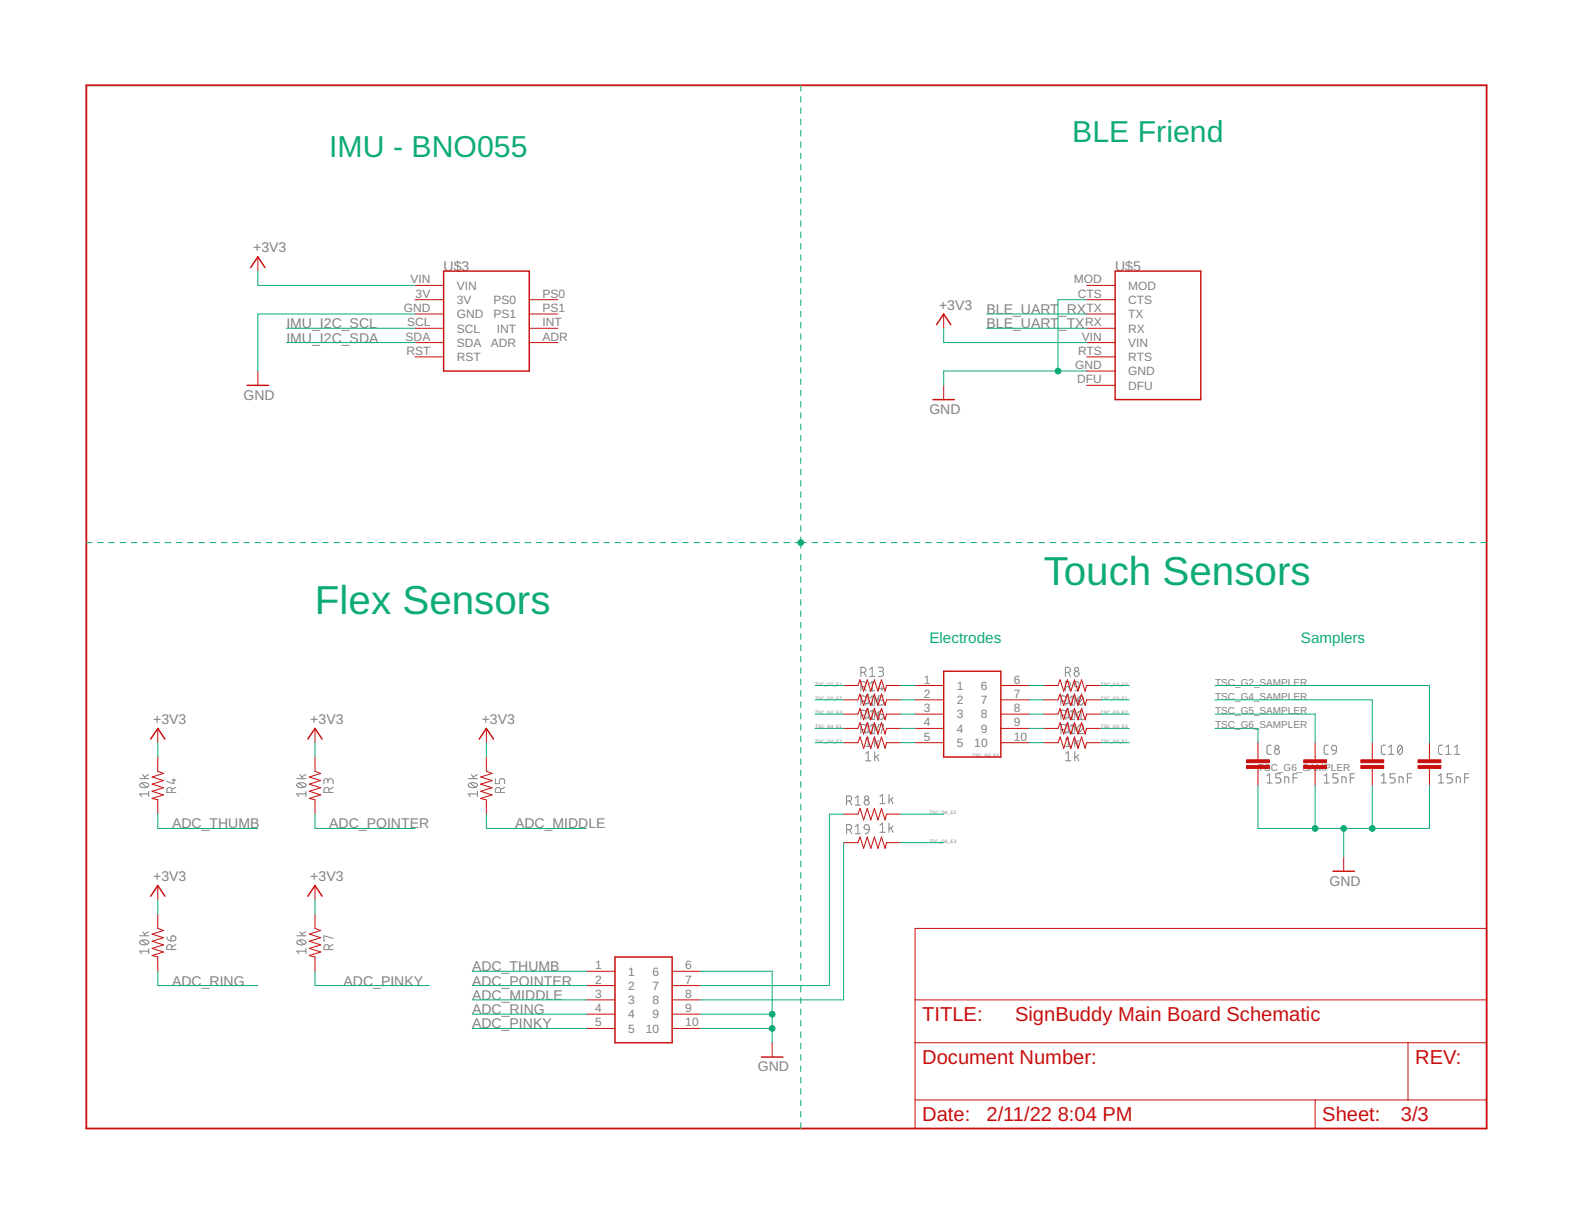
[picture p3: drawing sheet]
<svg xmlns="http://www.w3.org/2000/svg" width="279mm" height="216mm" viewBox="0 0 279 216" stroke-linecap="round" stroke-linejoin="round" font-family="sans-serif">
<g fill="none" stroke="#808080" stroke-width=".18">
<path d="M153 119.5h.5a.46 .46 0 0 0 .4-.5 .46 .46 0 0 0-.4-.4h-.5v1.6M153.6 119.5l.3 .7M154.6 119l.4-.4v1.6M156.1 118.6h.6a.37 .37 0 0 1 .3 .3 .37 .37 0 0 1-.3 .4h-.4M156.6 119.3a.44 .44 0 0 1 .4 .5 .44 .44 0 0 1-.4 .4h-.5M189.4 119.5h.4a.46 .46 0 0 0 .4-.5 .46 .46 0 0 0-.4-.4h-.4v1.6M189.9 119.5l.3 .7M24.8 138.4h1.6M24.9 139.3a1 1 0 0 1 1.5 .2 .95 .95 0 0 1-1.6 0zM25.2 139.2l.9 .7M25.4 137.6l.5 .8M26.4 137.6l-.7 .4"/>
<path d="M30.5 138.6h.8M30.9 138.4v.9l-1.2-.4M31.3 139.9l-.8 .4M52.7 138.4h1.7M52.9 139.3a1.02 1.02 0 0 1 1.5 .2 .97 .97 0 0 1-1.7 0zM53.1 139.2l.9 .7M53.3 137.6l.5 .8M54.4 137.6l-.8 .4M58.3 138.8a.46 .46 0 0 1 .4-.4 .46 .46 0 0 1 .5 .4v.5M58.3 139.1v-.4a.36 .36 0 0 0-.4-.3 .36 .36 0 0 0-.3 .3v.6M59.2 139.9l-.7 .4M83.2 138.4h1.7"/>
<path d="M83.3 139.3a1.02 1.02 0 0 1 1.6 .2 .97 .97 0 0 1-1.7 0zM83.6 139.2l.9 .7M83.8 137.6l.5 .8M84.9 137.6l-.8 .4M88.1 138.4v.9h.7v-.6a.46 .46 0 0 1 .4-.3 .46 .46 0 0 1 .5 .3v.6M89.7 139.9l-.7 .4M153 122h.5a.46 .46 0 0 0 .4-.4 .46 .46 0 0 0-.4-.5h-.5v1.6M153 124.6h.5a.46 .46 0 0 0 .4-.5 .46 .46 0 0 0-.4-.4h-.5v1.6M153 127.1h.5a.46 .46 0 0 0 .4-.4 .46 .46 0 0 0-.4-.5h-.5v1.6M153 129.6h.5a.46 .46 0 0 0 .4-.4 .46 .46 0 0 0-.4-.5h-.5v1.7M153.6 122l.3 .7M153.6 124.6l.3 .7"/>
<path d="M153.6 127.1l.3 .7M153.6 129.6l.3 .8M153.9 125h.8M153.9 127.6h.8M153.9 130.1h.8M153.9 132.7h.8M153.9 135.2h.8M153.9 123.8l.4-.4v1.6M153.9 126.3l.4-.4v1.7M153.9 128.8l.4-.3v1.6M153.9 131.4l.4-.4v1.7M153.9 133.9l.4-.3v1.6"/>
<path d="M154.6 125.3h.9M154.6 127.8h.9M154.6 130.4h.9M154.6 121.5l.4-.4v1.6M154.6 124l.4-.3v1.6M154.6 126.6l.4-.4v1.6M154.6 129.1l.4-.4v1.7M154.6 120.2h.9M154.6 122.7h.9M155.5 123.4v1.6M155.5 125.9v1.7M155.5 128.5v1.6"/>
<path d="M155.5 131v1.7M155.5 133.6v1.6M155.8 124.3l.4 .7M155.8 126.8l.4 .8M155.8 129.3l.4 .8M155.8 131.9l.4 .8M155.8 134.4l.4 .8M156.1 126.9h.6a.45 .45 0 0 1 .3 .5 .45 .45 0 0 1-.4 .4 .45 .45 0 0 1-.5-.4zM156.1 128.9v-.2h.9l-.4 1.7M156.2 124l-.7 .5M156.2 126.5l-.7 .5M156.2 129l-.7 .6"/>
<path d="M156.2 131.6l-.7 .5M156.2 134.1l-.7 .5M156.5 121.1l-.4 1.3h.9M156.8 122v.7M156.8 126.2a.74 .74 0 0 0-.7 .7M157 123.7h-.9v.7h.6a.45 .45 0 0 1 .3 .4 .45 .45 0 0 1-.3 .5h-.6M188.6 124.6h.4a.46 .46 0 0 0 .5-.5 .46 .46 0 0 0-.5-.4h-.4v1.6M188.6 127.1h.4a.46 .46 0 0 0 .5-.4 .46 .46 0 0 0-.5-.5h-.4v1.6M188.6 129.6h.4a.46 .46 0 0 0 .5-.4 .46 .46 0 0 0-.5-.5h-.4v1.7M189.1 124.6l.4 .7M189.1 127.1l.4 .7M189.1 129.6l.4 .8"/>
<path d="M189.4 122h.4a.46 .46 0 0 0 .4-.4 .46 .46 0 0 0-.4-.5h-.4v1.6M189.4 123.8l.5-.4v1.6M189.4 126.3l.5-.4v1.7M189.4 128.8l.5-.3v1.6M189.4 131.4l.5-.4v1.7M189.4 133.9l.5-.3v1.6M189.4 125h.9M189.4 127.6h.9M189.4 130.1h.9M189.4 132.7h.9M189.4 135.2h.9M189.9 122l.3 .7"/>
<path d="M190.1 124l.5-.3v1.6M190.1 126.6l.5-.4v1.6M190.1 129.1l.5-.4v1.7M190.1 125.3h.9M190.1 127.8h.9M190.1 130.4h.9M191 121.3a.46 .46 0 0 1 .5-.1 .46 .46 0 0 1 .3 .4v.4h-.7l-.2-.3zM191 123.4v1.6M191 125.9v1.7M191 128.5v1.6M191 131v1.7M191 133.6v1.6"/>
<path d="M191.3 124.3l.4 .7M191.3 126.8l.4 .8M191.3 129.3l.4 .8M191.3 131.9l.4 .8M191.3 134.4l.4 .8M191.7 129.1a.44 .44 0 0 1 .6-.3 .44 .44 0 0 1 .1 .7l-.7 .9h.9M191.7 127.8h.9M191.7 126.6l.4-.4v1.6M191.7 124l-.7 .5M191.7 126.5l-.7 .5M191.7 129l-.7 .6M191.7 131.6l-.7 .5"/>
<path d="M191.7 134.1l-.7 .5M191.8 122v.3a.68 .68 0 0 1-.7 .4M191.9 123.8l.2-.1a.95 .95 0 0 1 0 1.6 1 1 0 0 1-.2-1.5zM192.5 124l-.7 .9M225.2 137.9l.4-.4v1.6M225.2 139.1h.9M225.9 132.4l-.5 .1-.2 .3v1l.2 .2h.5M227.6 137.5h-.8v.7h.5a.46 .46 0 0 1 .4 .5 .46 .46 0 0 1-.4 .4h-.5M228.3 139.1v-1.1l.7 .2 .1 .9M229.8 138.2h.7M230.5 137.5h-.7v1.6M235.4 139.1h.8"/>
<path d="M235.4 137.9l.4-.4v1.6M236.1 132.4l-.5 .1-.2 .3v1l.2 .2h.5M236.8 132.6a.44 .44 0 0 1 .5-.1 .44 .44 0 0 1 .3 .4v.4h-.7l-.2-.3zM237.6 133.3a.7 .7 0 0 1-.8 .7M237.8 137.5h-.9v.7h.5a.46 .46 0 0 1 .4 .5 .46 .46 0 0 1-.4 .4h-.5M238.5 139.1v-1.1l.7 .2v.9M240 138.2h.7M240.7 137.5h-.7v1.6M245.5 139.1h.9M245.5 137.9l.5-.4v1.6M246.2 132.4l-.5 .1-.2 .3v1l.2 .2h.5M246.8 134h.9"/>
<path d="M246.8 132.8l.5-.4v1.6M248 137.5h-.9v.7h.5a.46 .46 0 0 1 .4 .5 .46 .46 0 0 1-.4 .4h-.5M248.6 132.5l.2-.1a.97 .97 0 0 1 0 1.6 1.02 1.02 0 0 1-.2-1.5zM248.7 139.1v-1.1l.7 .2v.9M249.2 132.8l-.7 .9M250.1 138.2h.8M250.9 137.5h-.8v1.6M255.7 139.1h.9M255.7 137.9l.4-.4v1.6M256.4 132.4l-.5 .1-.2 .3v1l.2 .2h.5M257 134h.9M257 132.8l.4-.4v1.6"/>
<path d="M258.1 137.5h-.9v.7h.6a.46 .46 0 0 1 .3 .5 .46 .46 0 0 1-.3 .4h-.6M258.5 134h.9M258.5 132.8l.5-.4v1.6M258.8 139.1v-1.1l.7 .2v.9M260.3 138.2h.7M261 137.5h-.7v1.6M26.4 141.1h-1.6l.4 .4M26.4 140.6v.9M30.5 140.8v-.4a.44 .44 0 0 0-.4-.5 .44 .44 0 0 0-.4 .5v.4h1.6M54.4 141.1h-1.7l.4 .4M54.4 140.6v.9M58.5 140.8v-.4a.46 .46 0 0 0-.5-.5 .46 .46 0 0 0-.4 .5v.4h1.6"/>
<path d="M84.9 141.1h-1.7l.4 .4M84.9 140.6v.9M89 140.8v-.4a.46 .46 0 0 0-.5-.5 .46 .46 0 0 0-.4 .5v.4h1.6M150.5 142.3h.4a.46 .46 0 0 0 .5-.4 .46 .46 0 0 0-.5-.5h-.4v1.7M150.5 147.4h.4a.46 .46 0 0 0 .5-.4 .46 .46 0 0 0-.5-.5h-.4v1.6M151 142.3l.4 .8M151 147.4l.4 .7M152 141.8l.5-.4v1.7M152 146.9l.5-.4v1.6M152 143.1h.9M152 148.1h.9M153.7 146.6l.4-.1a.43 .43 0 0 1 .4 .5v.4h-.7l-.2-.3z"/>
<path d="M154.5 147.4a.74 .74 0 0 1-.7 .7M156.4 141.5l.4-.3v1.6M156.4 146.6l.4-.3v1.6M156.4 142.8h.9M156.4 147.9h.9M158 141.2v1.6M158 146.3v1.6M158.3 142l.4 .8M158.3 147.1l.4 .8M158.7 141.7l-.7 .6M158.7 146.8l-.7 .5M24.8 166.3h1.6"/>
<path d="M24.9 167.2a1.02 1.02 0 0 1 1.5 .2 .93 .93 0 0 1-1.6 0zM25.2 167.1l.9 .7M25.4 165.6l.5 .7M26.4 168.6v.9M26.4 169h-1.6l.4 .5M26.4 165.6l-.7 .4M29.7 166.5a.7 .7 0 0 0 .7 .7M30.5 166.4a.46 .46 0 0 1 .7 .2 .46 .46 0 0 1-.4 .6h-.4zM30.5 168.7v-.4a.44 .44 0 0 0-.4-.4 .44 .44 0 0 0-.4 .4v.4h1.6M31.3 167.9l-.8 .3M52.7 166.3h1.7M52.9 167.2a1.04 1.04 0 0 1 1.5 .2 .95 .95 0 0 1-1.7 0z"/>
<path d="M53.1 167.1l.9 .7M53.3 165.6l.5 .7M54.4 168.6v.9M54.4 169h-1.7l.4 .5M54.4 165.6l-.8 .4M58.5 168.7v-.4a.46 .46 0 0 0-.5-.4 .46 .46 0 0 0-.4 .4v.4h1.6M59.2 166.8l-1.6-.5v.9h.2M59.2 167.9l-.7 .3"/>
<circle cx="191.3" cy="119" r=".36"/>
<circle cx="191.4" cy="119.8" r=".46"/>
<circle cx="226.9" cy="133.6" r=".45"/>
<circle cx="227" cy="132.8" r=".36"/>
<circle cx="154" cy="142.6" r=".46"/>
<circle cx="154" cy="141.8" r=".37"/>
</g>
<path d="M15.3 15.2h248.9v185.3h-248.9z" fill="none" stroke="#c90d0c" stroke-width=".32"/>
<g fill="none" stroke="#c90d0c" stroke-width=".18">
<path d="M45.8 45.6v2.6M73.8 53.3h5M73.8 55.8h5M73.8 58.3h5M73.8 50.7h5M94.1 53.3h5M94.1 55.8h5M94.1 58.3h5M167.7 55.8v2.5M193.1 53.3h5.1M193.1 55.8h5.1M193.1 58.3h5.1"/>
<path d="M193.1 50.7h5.1M45.8 65.9v2.6M73.8 60.9h5M73.8 63.4h5M94.1 60.9h5M167.7 68.5v2.5M193.1 60.9h5.1M193.1 63.4h5.1M193.1 65.9h5.1M193.1 68.5h5.1M28 134.5v2.6l1.1 .3-2.1 .7 2.1 .6-2.1 .6 2.1 .7-2.1 .6 2.1 .6-2.1 .7 1 .2v2.6M28 129.4v2.6"/>
<path d="M56 134.5v2.6l1 .3-2 .7 2 .6-2 .6 2 .7-2 .6 2 .6-2 .7 1 .2v2.6M56 129.4v2.6M86.4 134.5v2.6l1.1 .3-2.1 .7 2.1 .6-2.1 .6 2.1 .7-2.1 .6 2.1 .6-2.1 .7 1 .2v2.6M86.4 129.4v2.6M149.9 124.4h2.6l.4-1.1 .6 2.1 .6-2.1 .7 2.1 .6-2.1 .6 2.1 .7-2.1 .6 2.1 .3-1h2.5M149.9 129.4h2.6l.4-1 .6 2.1 .6-2.1 .7 2.1 .6-2.1 .6 2.1 .7-2.1 .6 2.1 .3-1.1h2.5M149.9 126.9h2.6l.4-1 .6 2 .6-2 .7 2 .6-2 .6 2 .7-2 .6 2 .3-1h2.5M149.9 121.8h2.6l.4-1 .6 2 .6-2 .7 2 .6-2 .6 2 .7-2 .6 2 .3-1h2.5M149.9 132h2.6l.4-1 .6 2 .6-2 .7 2 .6-2 .6 2 .7-2 .6 2 .3-1h2.5M162.6 124.4h5.1M162.6 129.4h5.1M162.6 126.9h5.1"/>
<path d="M162.6 121.8h5.1M162.6 132h5.1M177.9 124.4h5.1M177.9 129.4h5.1M177.9 126.9h5.1M177.9 121.8h5.1M177.9 132h5.1M185.5 124.4h2.5l.4-1.1 .7 2.1 .6-2.1 .6 2.1 .7-2.1 .6 2.1 .6-2.1 .7 2.1 .2-1h2.6M185.5 129.4h2.5l.4-1 .7 2.1 .6-2.1 .6 2.1 .7-2.1 .6 2.1 .6-2.1 .7 2.1 .2-1.1h2.6M185.5 126.9h2.5l.4-1 .7 2 .6-2 .6 2 .7-2 .6 2 .6-2 .7 2 .2-1h2.6M185.5 121.8h2.5l.4-1 .7 2 .6-2 .6 2 .7-2 .6 2 .6-2 .7 2 .2-1h2.6M185.5 132h2.5l.4-1 .7 2 .6-2 .6 2 .7-2 .6 2 .6-2 .7 2 .2-1h2.6"/>
<path d="M223.6 132v3M223.6 136.5v3.1M233.7 132v3M233.7 136.5v3.1M243.9 132v3M243.9 136.5v3.1M254.1 132v3M254.1 136.5v3.1M28 157.4v2.5M56 157.4v2.5M149.9 144.7h2.6l.4-1 .6 2 .6-2 .7 2 .6-2 .6 2 .7-2 .6 2 .3-1h2.5M149.9 149.7h2.6l.4-1 .6 2 .6-2 .7 2 .6-2 .6 2 .7-2 .6 2 .3-1h2.5"/>
<path d="M238.8 152.3v2.5M28 162.4v2.6l1.1 .4-2.1 .6 2.1 .6-2.1 .7 2.1 .6-2.1 .6 2.1 .7-2.1 .6 1 .3v2.5M56 162.4v2.6l1 .4-2 .6 2 .6-2 .7 2 .6-2 .6 2 .7-2 .6 1 .3v2.5M104.2 177.7h5.1M104.2 175.1h5.1M104.2 172.6h5.1M119.5 177.7h5M119.5 175.1h5M119.5 172.6h5M162.6 165h101.6v35.5h-101.6zM162.6 177.7h101.6M104.2 180.2h5.1"/>
<path d="M104.2 182.8h5.1M119.5 180.2h5M119.5 182.8h5M137.2 185.3v2.5M162.6 185.3h101.6M162.6 195.5h101.6M233.7 195.5v5M250.3 185.3v10.2"/>
</g>
<g fill="none" stroke="#c90d0c" stroke-width=".25">
<path d="M44.6 47.5l1.2-1.9 1.3 1.9M78.8 48.2h15.3v17.7h-15.3zM166.5 57.7l1.2-1.9 1.3 1.9M198.2 48.2h15.2v22.8h-15.2zM43.9 68.5h3.8M165.8 71h3.8M167.7 119.3h10.2v15.2h-10.2zM26.8 131.3l1.2-1.9 1.3 1.9M54.7 131.3l1.3-1.9 1.3 1.9M85.2 131.3l1.2-1.9 1.3 1.9M26.8 159.3l1.2-1.9 1.3 1.9M54.7 159.3l1.3-1.9 1.3 1.9"/>
<path d="M236.9 154.8h3.8M109.3 170.1h10.2v15.2h-10.2zM135.3 187.8h3.8"/>
</g>
<g fill="#c90d0c" stroke="#c90d0c" stroke-width=".18">
<path d="M221.6 136h4v.5h-4z"/>
<path d="M221.6 135h4v.5h-4z"/>
<path d="M231.7 136h4.1v.5h-4.1z"/>
<path d="M231.7 135h4.1v.5h-4.1z"/>
<path d="M241.9 136h4v.5h-4z"/>
<path d="M241.9 135h4v.5h-4z"/>
<path d="M252 136h4.1v.5h-4.1z"/>
<path d="M252 135h4.1v.5h-4.1z"/>
</g>
<g fill="none" stroke="#0dab76" stroke-width=".18">
<path d="M142.3 15.2v1M142.3 17.2v1M142.3 19.2v1M142.3 21.2v1M142.3 23.2v1M142.3 25.2v1M142.3 27.2v1M142.3 29.2v1M142.3 31.2v1M142.3 33.2v1M142.3 35.2v1M142.3 37.2v1"/>
<path d="M142.3 39.2v1M45.8 48.2v2.5h28M50.9 58.3h22.9M73.8 55.8h-28v10.1M142.3 41.2v1M142.3 43.2v1.1M142.3 45.3v.9M142.3 47.3v1M142.3 49.3v1M142.3 51.3v1M142.3 53.3v1M142.3 55.3v1"/>
<path d="M142.3 57.3v1M142.3 59.3v1M167.7 58.3v2.6h25.4M175.3 55.8h17.8M175.3 58.3h17.8M193.1 53.3h-5.1v12.6M50.9 60.9h22.9M142.3 61.3v1M142.3 63.3v1M142.3 65.3v1M142.3 67.3v1M142.3 69.3v1"/>
<path d="M142.3 71.3v1M142.3 73.3v1M142.3 75.4v.9M142.3 77.3v1.1M142.3 79.4v1M193.1 65.9h-25.4v2.6M15.3 96.4h1M17.4 96.4h1M19.3 96.4h1M21.4 96.4h1M23.3 96.4h1M25.3 96.4h1.1"/>
<path d="M27.3 96.4h1M29.3 96.4h1.1M31.3 96.4h1M33.3 96.4h1.1M35.3 96.4h1M37.3 96.4h1.1M39.3 96.4h1M41.3 96.4h1M43.3 96.4h1M45.3 96.4h1M47.3 96.4h1M49.3 96.4h1"/>
<path d="M51.4 96.4h.9M53.3 96.4h1M55.4 96.4h.9M57.3 96.4h1M59.3 96.4h1M61.3 96.4h1M63.3 96.4h1M65.3 96.4h1M67.3 96.4h1M69.3 96.4h1M71.3 96.4h1M73.3 96.4h1"/>
<path d="M75.3 96.4h1M77.3 96.4h1M79.3 96.4h1M81.3 96.4h1M83.3 96.4h1M85.3 96.4h1M87.3 96.4h1M89.3 96.4h1M91.3 96.4h1M93.3 96.4h1M95.3 96.4h1M97.3 96.4h1"/>
<path d="M99.3 96.4h1M101.3 96.4h1M103.3 96.4h1M105.3 96.4h1M107.3 96.4h1M109.3 96.4h1M111.3 96.4h1M113.3 96.4h1M115.3 96.4h1M117.3 96.4h1M119.3 96.4h1M121.3 96.4h1"/>
<path d="M123.3 96.4h1M125.3 96.4h1M127.3 96.4h1M129.3 96.4h1M131.3 96.4h1M133.3 96.4h1M135.3 96.4h1M137.3 96.4h1M139.3 96.4h1M141.3 96.4h2M142.3 81.4v1M142.3 83.4v1"/>
<path d="M142.3 85.4v1M142.3 87.4v1M142.3 89.4v1M142.3 91.4v1M142.3 93.4v1M142.3 95.4v2M142.3 98.4v1.1M144.3 96.4h1.1M146.3 96.4h1.1M148.4 96.4h1M150.4 96.4h1M152.4 96.4h1"/>
<path d="M154.4 96.4h1M156.4 96.4h1M158.4 96.4h1M160.5 96.4h1M162.5 96.4h1M164.5 96.4h1M166.5 96.4h1M168.5 96.4h1M170.5 96.4h1.1M172.6 96.4h1M174.6 96.4h1M176.6 96.4h1"/>
<path d="M178.6 96.4h1M180.6 96.4h1M182.6 96.4h1M184.6 96.4h1.1M186.6 96.4h1.1M188.7 96.4h1M190.7 96.4h1M192.7 96.4h1M194.7 96.4h1M196.7 96.4h1M198.7 96.4h1M200.7 96.4h1.1"/>
<path d="M202.8 96.4h1M204.8 96.4h1M206.8 96.4h1M208.8 96.4h1M210.8 96.4h1M212.8 96.4h1M214.9 96.4h1M216.9 96.4h1M218.9 96.4h1M220.9 96.4h1M222.9 96.4h1M224.9 96.4h1"/>
<path d="M226.9 96.4h1.1M229 96.4h1M231 96.4h1M233 96.4h1M235 96.4h1M237 96.4h1M239 96.4h1.1M241 96.4h1.1M243.1 96.4h1M245.1 96.4h1M247.1 96.4h1M249.1 96.4h1"/>
<path d="M251.1 96.4h1M253.1 96.4h1M255.1 96.4h1.1M257.2 96.4h1M259.2 96.4h1M261.2 96.4h1M263.2 96.4h1M142.3 100.5v1M142.3 102.5v1M142.3 104.5v1M142.3 106.5v1M142.3 108.5v1.1"/>
<path d="M142.3 110.6v1M142.3 112.6v1M142.3 114.6v1M142.3 116.6v1M142.3 118.7v1M28 132v2.5M56 132v2.5M86.4 132v2.5M142.3 120.7v1M142.3 122.7v1M142.3 124.7v1M142.3 126.7v1.1"/>
<path d="M142.3 128.8v1M142.3 130.8v1M142.3 132.8v1M142.3 134.8v1M142.3 136.8v1.1M142.3 138.9v1M144.9 121.8h5M144.9 124.4h5M144.9 126.9h5M144.9 129.4h5M144.9 132h5M160.1 121.8h2.5"/>
<path d="M160.1 124.4h2.5M160.1 126.9h2.5M160.1 129.4h2.5M160.1 132h2.5M183 121.8h2.5M183 124.4h2.5M183 126.9h2.5M183 129.4h2.5M183 132h2.5M195.7 121.8h5M195.7 124.4h5M195.7 126.9h5"/>
<path d="M195.7 129.4h5M195.7 132h5M216 129.4h7.6v2.6M216 126.9h17.7v5.1M216 124.4h27.9v7.6M216 121.8h38.1v10.2M223.6 139.6v7.6h30.5v-7.6M233.7 139.6v7.6M243.9 139.6v7.6M28 144.7v2.5h17.8M28 159.9v2.5M56 144.7v2.5h17.8"/>
<path d="M56 159.9v2.5M86.4 144.7v2.5h17.8M142.3 140.9v1M142.3 142.9v1M142.3 144.9v1M142.3 147v1M142.3 149v1M142.3 151v1M142.3 153v1M142.3 155v1.1M142.3 157.1v1M142.3 159.1v1"/>
<path d="M149.9 144.7h-2.5v30.4h-22.9M149.9 149.7v28h-25.4M160.1 144.7h7.6M160.1 149.7h7.6M238.8 147.2v5.1M28 172.6v2.5h17.8M56 172.6v2.5h20.3M83.9 172.6h20.3M83.9 175.1h20.3M83.9 177.7h20.3M124.5 172.6h12.7v12.7M142.3 161.1v1"/>
<path d="M142.3 163.1v1M142.3 165.1v1.1M142.3 167.2v1M142.3 169.2v1M142.3 171.2v1M142.3 173.2v1M142.3 175.3v1M142.3 177.3v1M142.3 179.3v1M83.9 180.2h20.3M83.9 182.8h20.3M124.5 180.2h12.7"/>
<path d="M124.5 182.8h12.7M142.3 181.3v1M142.3 183.3v1.1M142.3 185.4v1M142.3 187.4v1M142.3 189.4v1M142.3 191.4v1M142.3 193.4v1.1M142.3 195.5v1M142.3 197.5v1M142.3 199.5v1"/>
</g>
<g fill="#0dab76" stroke="#0dab76" stroke-width=".18">
<circle cx="188" cy="65.9" r=".51"/>
<circle cx="137.2" cy="182.8" r=".51"/>
<circle cx="137.2" cy="180.2" r=".51"/>
<circle cx="233.7" cy="147.2" r=".51"/>
<circle cx="238.8" cy="147.2" r=".51"/>
<circle cx="243.9" cy="147.2" r=".51"/>
<circle cx="142.3" cy="96.4" r=".51"/>
</g>
<g font-size="7.2" fill="#0dab76">
<text x="185.5" y="104">Touch Sensors</text>
<text x="56" y="109.1">Flex Sensors</text>
</g>
<g font-size="5.4" fill="#0dab76">
<text x="58.5" y="27.9">IMU - BNO055</text>
<text x="190.6" y="25.3">BLE Friend</text>
</g>
<g font-size="3.6" fill="#c90d0c">
<text x="163.9" y="181.5">TITLE:</text>
<text x="180.4" y="181.5">SignBuddy Main Board Schematic</text>
<text x="163.9" y="189.1">Document Number:</text>
<text x="251.5" y="189.1">REV:</text>
<text x="163.9" y="199.3">Date:</text>
<text x="175.3" y="199.3">2/11/22</text>
<text x="188" y="199.3">8:04 PM</text>
<text x="235" y="199.3">Sheet:</text>
<text x="249" y="199.3">3/3</text>
</g>
<g font-size="2.7" fill="#0dab76">
<text x="165.2" y="114.2">Electrodes</text>
<text x="231.2" y="114.2">Samplers</text>
</g>
<g font-size="2.5" fill="#808080">
<text x="45" y="44.9">+3V3</text>
<text x="78.8" y="48.2">U$3</text>
<text x="198.2" y="48.2">U$5</text>
<text x="50.9" y="58.3">IMU_I2C_SCL</text>
<text x="166.9" y="55">+3V3</text>
<text x="175.3" y="58.3">BLE_UART</text>
<text x="175.3" y="55.8">BLE_UART</text>
<text x="188.2" y="58.3">_TX</text>
<text x="188.2" y="55.8">_RX</text>
<text x="50.9" y="60.9">IMU_I2C_SDA</text>
<text x="43.3" y="71">GND</text>
<text x="165.2" y="73.6">GND</text>
<text x="27.2" y="128.7">+3V3</text>
<text x="55.2" y="128.7">+3V3</text>
<text x="85.6" y="128.7">+3V3</text>
<text x="30.6" y="147.2">ADC_THUMB</text>
<text x="58.5" y="147.2">ADC_POINTER</text>
<text x="91.5" y="147.2">ADC_MIDDLE</text>
<text x="27.2" y="156.6">+3V3</text>
<text x="55.2" y="156.6">+3V3</text>
<text x="236.3" y="157.4">GND</text>
<text x="83.9" y="172.6">ADC_THUMB</text>
<text x="30.6" y="175.1">ADC_RING</text>
<text x="61.1" y="175.1">ADC_PINKY</text>
<text x="83.9" y="175.1">ADC_POINTER</text>
<text x="83.9" y="177.7">ADC_MIDDLE</text>
<text x="83.9" y="180.2">ADC_RING</text>
<text x="83.9" y="182.8">ADC_PINKY</text>
<text x="134.7" y="190.4">GND</text>
</g>
<g font-size="2.1" fill="#808080">
<text x="72.9" y="50.4">VIN</text>
<text x="73.9" y="52.9">3V</text>
<text x="81.2" y="51.5">VIN</text>
<text x="96.4" y="52.9">PS0</text>
<text x="190.9" y="50.4">MOD</text>
<text x="191.6" y="52.9">CTS</text>
<text x="200.5" y="51.5">MOD</text>
<text x="71.8" y="55.4">GND</text>
<text x="72.4" y="58">SCL</text>
<text x="81.2" y="54">3V</text>
<text x="81.2" y="56.5">GND</text>
<text x="81.2" y="59.1">SCL</text>
<text x="87.7" y="54">PS0</text>
<text x="87.7" y="56.5">PS1</text>
<text x="88.3" y="59.1">INT</text>
<text x="96.4" y="55.4">PS1</text>
<text x="96.4" y="58">INT</text>
<text x="192.9" y="58">RX</text>
<text x="193.1" y="55.4">TX</text>
<text x="200.5" y="54">CTS</text>
<text x="200.5" y="56.5">TX</text>
<text x="200.5" y="59.1">RX</text>
<text x="72.1" y="60.5">SDA</text>
<text x="72.2" y="63">RST</text>
<text x="81.2" y="61.6">SDA</text>
<text x="81.2" y="64.2">RST</text>
<text x="87.2" y="61.6">ADR</text>
<text x="96.4" y="60.5">ADR</text>
<text x="191.1" y="65.6">GND</text>
<text x="191.6" y="63">RTS</text>
<text x="192.3" y="60.5">VIN</text>
<text x="200.5" y="61.6">VIN</text>
<text x="200.5" y="64.2">RTS</text>
<text x="191.5" y="68.1">DFU</text>
<text x="200.5" y="66.7">GND</text>
<text x="200.5" y="69.2">DFU</text>
<text x="164.2" y="124">2</text>
<text x="164.2" y="121.5">1</text>
<text x="170.1" y="125.1">2</text>
<text x="170.1" y="122.6">1</text>
<text x="174.4" y="122.6">6</text>
<text x="174.4" y="125.1">7</text>
<text x="180.2" y="121.5">6</text>
<text x="180.2" y="124">7</text>
<text x="164.2" y="129.1">4</text>
<text x="164.2" y="126.5">3</text>
<text x="164.2" y="131.6">5</text>
<text x="170.1" y="130.2">4</text>
<text x="170.1" y="127.7">3</text>
<text x="174.4" y="127.7">8</text>
<text x="174.4" y="130.2">9</text>
<text x="180.2" y="126.5">8</text>
<text x="180.2" y="129.1">9</text>
<text x="180.2" y="131.6">10</text>
<text x="170.1" y="132.7">5</text>
<text x="173.2" y="132.7">10</text>
<text x="105.8" y="172.2">1</text>
<text x="111.6" y="173.4">1</text>
<text x="115.9" y="173.4">6</text>
<text x="121.8" y="172.2">6</text>
<text x="105.8" y="174.8">2</text>
<text x="105.8" y="179.9">4</text>
<text x="105.8" y="177.3">3</text>
<text x="111.6" y="175.9">2</text>
<text x="111.6" y="178.4">3</text>
<text x="115.9" y="175.9">7</text>
<text x="115.9" y="178.4">8</text>
<text x="121.8" y="174.8">7</text>
<text x="121.8" y="177.3">8</text>
<text x="121.8" y="179.9">9</text>
<text x="105.8" y="182.4">5</text>
<text x="111.6" y="181">4</text>
<text x="111.6" y="183.5">5</text>
<text x="114.8" y="183.5">10</text>
<text x="115.9" y="181">9</text>
<text x="121.8" y="182.4">10</text>
</g>
<g font-size="1.8" fill="#808080">
<text x="216" y="124.3">TSC_G4_SAMPLER</text>
<text x="216" y="121.8">TSC_G2_SAMPLER</text>
<text x="216" y="129.4">TSC_G6_SAMPLER</text>
<text x="216" y="126.9">TSC_G5_SAMPLER</text>
<text x="223.6" y="137">TSC_G6_SAMPLER</text>
</g>
<g font-size=".8" fill="#808080">
<text x="144.9" y="121.8">TSC_G2_E1</text>
<text x="144.9" y="124.3">TSC_G2_E2</text>
<text x="195.7" y="124.3">TSC_G5_E1</text>
<text x="195.7" y="121.8">TSC_G4_E3</text>
<text x="144.9" y="126.9">TSC_G2_E3</text>
<text x="144.9" y="129.4">TSC_G4_E1</text>
<text x="144.9" y="132">TSC_G4_E2</text>
<text x="195.7" y="126.9">TSC_G5_E2</text>
<text x="195.7" y="129.4">TSC_G5_E3</text>
<text x="195.7" y="132">TSC_G6_E1</text>
<text x="172.8" y="134.5">TSC_G2_E3</text>
<text x="165.2" y="144.7">TSC_G6_E2</text>
<text x="165.2" y="149.7">TSC_G6_E3</text>
</g>
</svg>
